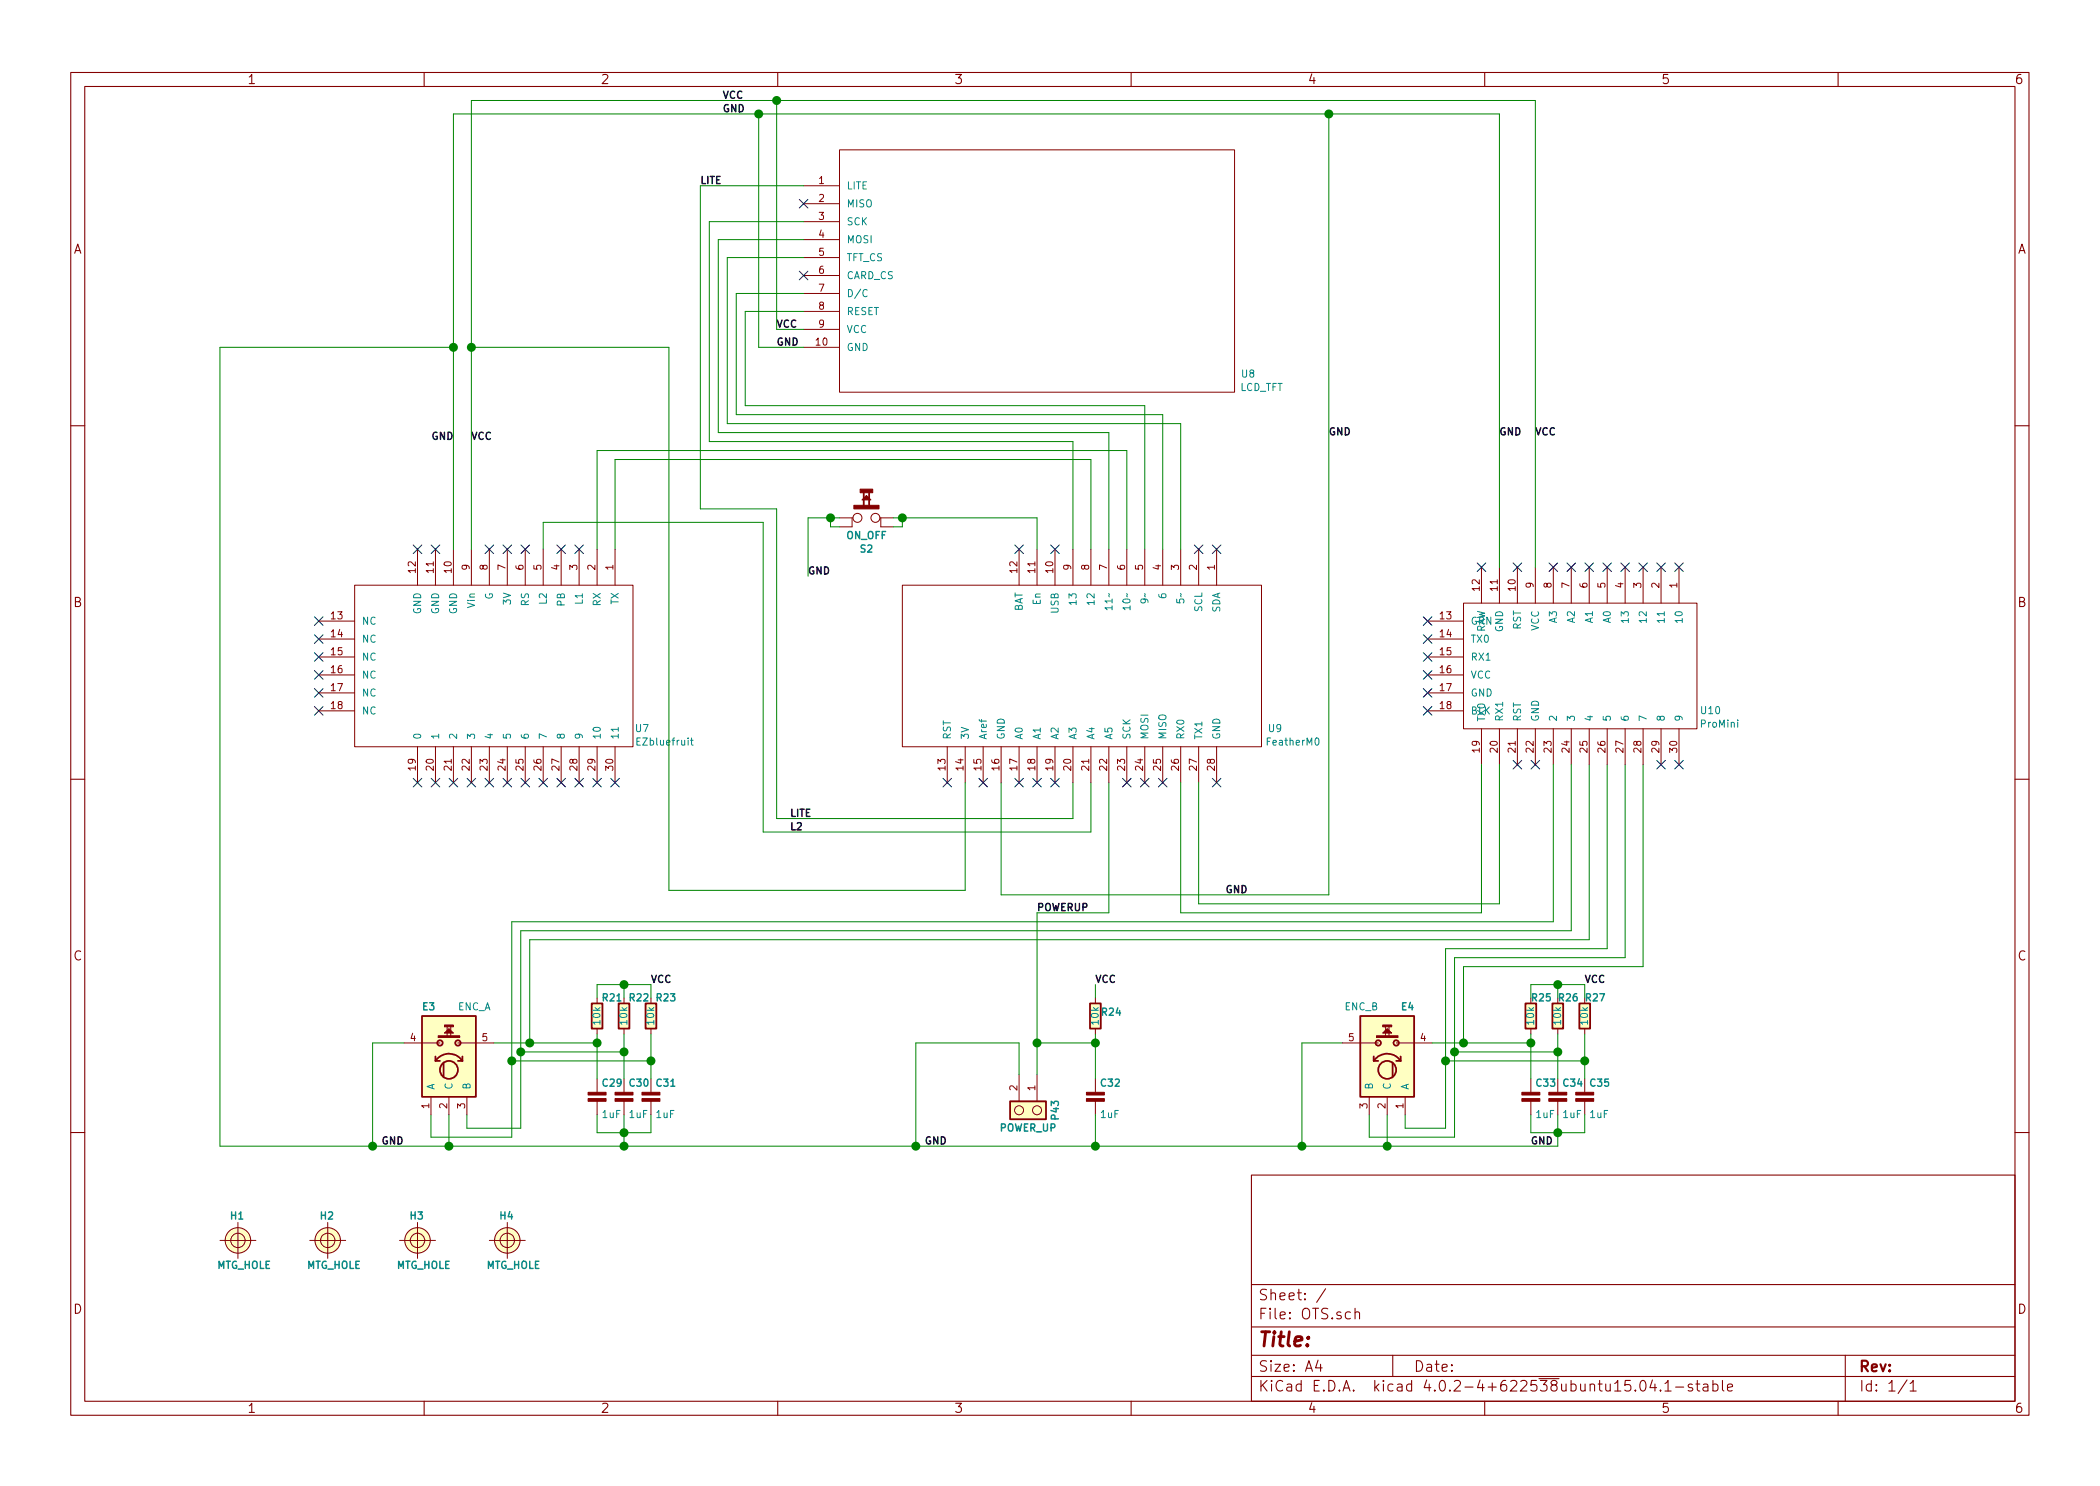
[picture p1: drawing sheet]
<svg xmlns="http://www.w3.org/2000/svg" width="297mm" height="210mm" viewBox="0 0 297 210" stroke-linecap="round" stroke-linejoin="round" font-family="sans-serif">
<g fill="none" stroke="#840000" stroke-width=".15">
<path d="M10 10.3h277v189.9h-277zM12 12.2h273v186.1h-273zM60 10.3v1.9M110 10.3v1.9M160 10.3v1.9M210 10.3v1.9M260 10.3v1.9M10 60.2h2M285 60.2h2M10 110.3h2M285 110.3h2M10 160.2h2"/>
<path d="M177 166.3h108v32h-108zM285 160.2h2M60 198.3v1.9M110 198.3v1.9M160 198.3v1.9M177 194.8h108M177 191.8h108M177 187.8h108M177 181.8h108M186.4 192.5l-.3 1h.9M186.8 193v1M187.5 182.3l-1.3 2"/>
<path d="M191.7 185.7a.38 .38 0 0 1 .6 .1v.8M191.7 185.1v1.5M197 191.8v3M210 198.3v1.9M232.2 195.4a.34 .34 0 0 1 .5 .2 .77 .77 0 0 1-.4 1.2 .97 .97 0 0 1-.1-1.4zM233.7 195.2l-.3 1.1h.9M234.1 195.8v1M234.9 196.7v.1l-.1-.1h.1v.1M235.5 195.8l.4-.5v1.5M235.5 196.8h.9M237 196.3h1.2M239.4 195.9a.37 .37 0 0 0-.6 .1v.1a.54 .54 0 0 0 .6 .3v.1v.2l-.2 .1-.4-.1"/>
<path d="M239.9 195.8h.5M240.1 195.3v1.3l.2 .2h.1M240.9 195.9l.2-.1 .4 .1 .1 .9M241.6 196.2l-.5 .1-.2 .2v.2l.2 .1 .5-.1M242.3 195.9a.48 .48 0 0 1 .6 .1l.1 .1-.1 .6a.48 .48 0 0 1-.6 0M242.3 195.3v1.5M243.6 195.3v1.3l.2 .2M244.3 196.3l.8-.1-.1-.3-.4-.1-.3 .2 .1 .7 .2 .1 .4-.1M260 198.3v1.9M261 191.8v6.5M269.7 195.2l-1.2 2M270.2 195.8l.4-.5v1.5"/>
<path d="M270.2 196.8h.8"/>
</g>
<g fill="#ffffc2" stroke="#ffffc2" stroke-width=".14">
<path d="M59.7 143.8h7.6v11.4h-7.6z"/>
<path d="M192.4 143.8h7.6v11.4h-7.6z"/>
<path d="M142.9 155.8h5.1v2.6h-5.1z"/>
<path d="M83.7 142h1.5v3.5h-1.5z"/>
<path d="M87.5 142h1.5v3.5h-1.5z"/>
<path d="M91.3 142h1.5v3.5h-1.5z"/>
<path d="M215.8 142h1.5v3.5h-1.5z"/>
<path d="M219.6 142h1.5v3.5h-1.5z"/>
<path d="M223.4 142h1.5v3.5h-1.5z"/>
<path d="M154.2 142h1.5v3.5h-1.5z"/>
<circle cx="33.7" cy="175.5" r="1.8"/>
<circle cx="46.4" cy="175.5" r="1.8"/>
<circle cx="59.1" cy="175.5" r="1.8"/>
<circle cx="71.8" cy="175.5" r="1.8"/>
</g>
<g fill="none" stroke="#840000" stroke-width=".25">
<path d="M122.2 69.7v1.8M122.9 69.7v1.8M59.7 143.8h7.6v11.4h-7.6zM61.6 150.1a2.29 2.29 0 0 1 3.8 0M61.6 149.5v.6M61.6 150.1h.6M62.7 150.4v2M64.8 150.1h.6M65.4 149.5v.6M83.7 142h1.5v3.5h-1.5zM87.5 142h1.5v3.5h-1.5zM91.3 142h1.5v3.5h-1.5z"/>
<path d="M142.9 155.8h5.1v2.6h-5.1zM147.3 156.5h.1M154.2 142h1.5v3.5h-1.5zM192.4 143.8h7.6v11.4h-7.6zM194.3 150.1a2.29 2.29 0 0 1 3.8 0M194.3 150.1h.6M194.3 149.5v.6M197 150.4v2M197.5 150.1h.6M198.1 149.5v.6M215.8 142h1.5v3.5h-1.5zM219.6 142h1.5v3.5h-1.5z"/>
<path d="M223.4 142h1.5v3.5h-1.5z"/>
<circle cx="62.2" cy="147.6" r=".38"/>
<circle cx="63.5" cy="151.4" r="1.27"/>
<circle cx="64.8" cy="147.6" r=".38"/>
<circle cx="194.9" cy="147.6" r=".38"/>
<circle cx="196.2" cy="151.4" r="1.27"/>
<circle cx="197.5" cy="147.6" r=".38"/>
</g>
<g fill="#840000" stroke="#840000" stroke-width=".14">
<path d="M62 146.6h3v.2h-3z"/>
<path d="M62.9 145h1.2v.3h-1.2z"/>
<path d="M62.9 146.2l.6-.7 .6 .7z"/>
<path d="M194.7 146.6h3v.2h-3z"/>
<path d="M195.6 145h1.2v.3h-1.2z"/>
<path d="M195.6 146.2l.6-.7 .6 .7z"/>
<path d="M83.2 155.4h2.5v.4h-2.5z"/>
<path d="M83.2 154.6h2.5v.3h-2.5z"/>
<path d="M87 155.4h2.5v.4h-2.5z"/>
<path d="M87 154.6h2.5v.3h-2.5z"/>
<path d="M90.8 155.4h2.5v.4h-2.5z"/>
<path d="M90.8 154.6h2.5v.3h-2.5z"/>
<path d="M215.3 155.4h2.5v.4h-2.5z"/>
<path d="M215.3 154.6h2.5v.3h-2.5z"/>
<path d="M219.1 155.4h2.5v.4h-2.5z"/>
<path d="M219.1 154.6h2.5v.3h-2.5z"/>
<path d="M222.9 155.4h2.5v.4h-2.5z"/>
<path d="M222.9 154.6h2.5v.3h-2.5z"/>
<path d="M153.7 155.4h2.5v.4h-2.5z"/>
<path d="M153.7 154.6h2.5v.3h-2.5z"/>
<path d="M120.8 71.5h3.5v.5h-3.5z"/>
<path d="M121.7 69.2h1.7v.5h-1.7z"/>
<path d="M121.9 70.7l.7-.6 .6 .6z"/>
</g>
<g fill="none" stroke="#840000" stroke-width=".14">
<path d="M113.7 26.3h5M113.7 28.8h5M113.7 31.4h5M113.7 33.9h5M113.7 36.4h5M113.7 39h5M118.7 21.2h55.9v34.3h-55.9zM113.7 41.5h5M113.7 44.1h5M113.7 46.6h5M113.7 49.1h5M59.1 77.7v5.1"/>
<path d="M61.6 77.7v5.1M64.1 77.7v5.1M66.7 77.7v5.1M69.2 77.7v5.1M71.8 77.7v5.1M74.3 77.7v5.1M76.8 77.7v5.1M79.4 77.7v5.1M81.9 77.7v5.1M84.5 77.7v5.1M87 77.7v5.1M118.7 73.3h1.9"/>
<path d="M120.5 73.3v1.2h-1.8M124.5 73.3h1.9M124.6 73.3v1.2h1.8M144.1 77.7v5.1M146.7 77.7v5.1M149.2 77.7v5.1M151.8 77.7v5.1M154.3 77.7v5.1M156.8 77.7v5.1M159.4 77.7v5.1M161.9 77.7v5.1M164.5 77.7v5.1"/>
<path d="M167 77.7v5.1M169.5 77.7v5.1M172.1 77.7v5.1M45.1 87.9h5.1M45.1 90.4h5.1M45.1 93h5.1M45.1 95.5h5.1M45.1 98h5.1M50.2 82.8h39.3v22.9h-39.3zM127.6 82.8h50.8v22.9h-50.8zM201.9 87.9h5.1M201.9 90.4h5.1"/>
<path d="M201.9 93h5.1M201.9 95.5h5.1M201.9 98h5.1M207 85.3h33v17.8h-33zM209.5 80.3v5M212.1 80.3v5M214.6 80.3v5M217.2 80.3v5M219.7 80.3v5M222.2 80.3v5M224.8 80.3v5M227.3 80.3v5"/>
<path d="M229.9 80.3v5M232.4 80.3v5M234.9 80.3v5M237.5 80.3v5M45.1 100.6h5.1M59.1 105.7v5M61.6 105.7v5M64.1 105.7v5M66.7 105.7v5M69.2 105.7v5M71.8 105.7v5M74.3 105.7v5"/>
<path d="M76.8 105.7v5M79.4 105.7v5M81.9 105.7v5M84.5 105.7v5M87 105.7v5M134 105.7v5M136.5 105.7v5M139.1 105.7v5M141.6 105.7v5M144.1 105.7v5M146.7 105.7v5M149.2 105.7v5"/>
<path d="M151.8 105.7v5M154.3 105.7v5M156.8 105.7v5M159.4 105.7v5M161.9 105.7v5M164.5 105.7v5M167 105.7v5M169.5 105.7v5M172.1 105.7v5M201.9 100.6h5.1M209.5 103.1v5.1M212.1 103.1v5.1"/>
<path d="M214.6 103.1v5.1M217.2 103.1v5.1M219.7 103.1v5.1M222.2 103.1v5.1M224.8 103.1v5.1M227.3 103.1v5.1M229.9 103.1v5.1M232.4 103.1v5.1M234.9 103.1v5.1M237.5 103.1v5.1M57.1 147.6h5.1M61 155.2v2.5"/>
<path d="M63.2 145.2v1.5M63.5 155.2v2.5M63.8 145.2v1.5M64.8 147.6h5M66 155.2v2.5M84.5 141.2v.8M84.5 145.5v.8M84.5 152.6v2M84.5 155.7v2M88.3 141.2v.8M88.3 145.5v.8M88.3 152.6v2"/>
<path d="M88.3 155.7v2M92.1 145.5v.8M92.1 152.6v2M92.1 155.7v2M144.1 152v3.8M146.7 152v3.8M154.9 141.2v.8M154.9 145.5v.8M154.9 152.6v2M154.9 155.7v2M189.9 147.6h5M193.7 155.2v2.5"/>
<path d="M196 145.2v1.5M196.2 155.2v2.5M196.5 145.2v1.5M197.5 147.6h5.1M198.8 155.2v2.5M216.5 145.5v.8M216.5 152.6v2M216.5 155.7v2M220.3 145.5v.8M220.3 152.6v2M220.3 155.7v2M224.2 145.5v.8"/>
<path d="M224.2 152.6v2M224.2 155.7v2M31.1 175.5h5.1M33.7 173v5M43.8 175.5h5.1M46.4 173v5M56.5 175.5h5.1M59.1 173v5M69.2 175.5h5.1M71.8 173v5"/>
<circle cx="121.3" cy="73.3" r=".63"/>
<circle cx="123.8" cy="73.3" r=".63"/>
<circle cx="144.1" cy="157.1" r=".63"/>
<circle cx="146.7" cy="157.1" r=".63"/>
<circle cx="33.7" cy="175.5" r="1.02"/>
<circle cx="33.7" cy="175.5" r="1.8"/>
<circle cx="46.4" cy="175.5" r="1.02"/>
<circle cx="46.4" cy="175.5" r="1.8"/>
<circle cx="59.1" cy="175.5" r="1.02"/>
<circle cx="59.1" cy="175.5" r="1.8"/>
<circle cx="71.8" cy="175.5" r="1.02"/>
<circle cx="71.8" cy="175.5" r="1.8"/>
</g>
<g fill="none" stroke="#000084" stroke-width=".14">
<path d="M113.1 28.2l1.2 1.2M113.1 38.4l1.2 1.2M114.3 28.2l-1.2 1.2M114.3 38.4l-1.2 1.2M58.4 77.1l1.3 1.2M59.7 77.1l-1.3 1.2M61 77.1l1.2 1.2M62.2 77.1l-1.2 1.2M68.6 77.1l1.2 1.2M69.8 77.1l-1.2 1.2M71.1 77.1l1.3 1.2M72.4 77.1l-1.3 1.2"/>
<path d="M73.7 77.1l1.2 1.2M74.9 77.1l-1.2 1.2M78.8 77.1l1.2 1.2M80 77.1l-1.2 1.2M81.3 77.1l1.2 1.2M82.5 77.1l-1.2 1.2M143.5 77.1l1.3 1.2M144.8 77.1l-1.3 1.2M148.6 77.1l1.2 1.2M149.8 77.1l-1.2 1.2M168.9 77.1l1.3 1.2M170.2 77.1l-1.3 1.2"/>
<path d="M171.5 77.1l1.2 1.2M172.7 77.1l-1.2 1.2M208.9 79.6l1.3 1.3M210.2 79.6l-1.3 1.3M214 79.6l1.2 1.3M215.2 79.6l-1.2 1.3M219.1 79.6l1.2 1.3M220.3 79.6l-1.2 1.3M221.6 79.6l1.3 1.3M222.9 79.6l-1.3 1.3M224.2 79.6l1.2 1.3M225.4 79.6l-1.2 1.3"/>
<path d="M226.7 79.6l1.2 1.3M227.9 79.6l-1.2 1.3M229.3 79.6l1.2 1.3M230.5 79.6l-1.2 1.3M231.8 79.6l1.2 1.3M233 79.6l-1.2 1.3M234.3 79.6l1.3 1.3M235.6 79.6l-1.3 1.3M236.9 79.6l1.2 1.3M238.1 79.6l-1.2 1.3M44.5 87.3l1.2 1.2M44.5 89.8l1.2 1.2"/>
<path d="M44.5 92.3l1.2 1.3M44.5 94.9l1.2 1.2M44.5 97.4l1.2 1.2M44.5 100l1.2 1.2M45.7 87.3l-1.2 1.2M45.7 89.8l-1.2 1.2M45.7 92.3l-1.2 1.3M45.7 94.9l-1.2 1.2M45.7 97.4l-1.2 1.2M45.7 100l-1.2 1.2M201.3 87.3l1.2 1.2M201.3 89.8l1.2 1.2"/>
<path d="M201.3 92.3l1.2 1.3M201.3 94.9l1.2 1.2M201.3 97.4l1.2 1.2M201.3 100l1.2 1.2M202.5 87.3l-1.2 1.2M202.5 92.3l-1.2 1.3M202.5 97.4l-1.2 1.2M202.5 89.8l-1.2 1.2M202.5 94.9l-1.2 1.2M202.5 100l-1.2 1.2M58.4 110.1l1.3 1.2M59.7 110.1l-1.3 1.2"/>
<path d="M61 110.1l1.2 1.2M62.2 110.1l-1.2 1.2M63.5 110.1l1.2 1.2M64.7 110.1l-1.2 1.2M66.1 110.1l1.2 1.2M67.3 110.1l-1.2 1.2M68.6 110.1l1.2 1.2M69.8 110.1l-1.2 1.2M71.1 110.1l1.3 1.2M72.4 110.1l-1.3 1.2M73.7 110.1l1.2 1.2M74.9 110.1l-1.2 1.2"/>
<path d="M76.2 110.1l1.2 1.2M77.4 110.1l-1.2 1.2M78.8 110.1l1.2 1.2M80 110.1l-1.2 1.2M81.3 110.1l1.2 1.2M82.5 110.1l-1.2 1.2M83.8 110.1l1.3 1.2M85.1 110.1l-1.3 1.2M86.4 110.1l1.2 1.2M87.6 110.1l-1.2 1.2M133.4 110.1l1.2 1.2M134.6 110.1l-1.2 1.2"/>
<path d="M138.5 110.1l1.2 1.2M139.7 110.1l-1.2 1.2M143.5 110.1l1.3 1.2M144.8 110.1l-1.3 1.2M146.1 110.1l1.2 1.2M147.3 110.1l-1.2 1.2M148.6 110.1l1.2 1.2M149.8 110.1l-1.2 1.2M158.8 110.1l1.2 1.2M160 110.1l-1.2 1.2M161.3 110.1l1.2 1.2M162.5 110.1l-1.2 1.2"/>
<path d="M163.9 110.1l1.2 1.2M165.1 110.1l-1.2 1.2M171.5 110.1l1.2 1.2M172.7 110.1l-1.2 1.2M214 107.6l1.2 1.2M215.2 107.6l-1.2 1.2M216.6 107.6l1.2 1.2M217.8 107.6l-1.2 1.2M234.3 107.6l1.3 1.2M235.6 107.6l-1.3 1.2M236.9 107.6l1.2 1.2M238.1 107.6l-1.2 1.2"/>
</g>
<path d="M122.7 41.1a.4 .4 0 0 0-.5 0 .4 .4 0 0 0-.2 .4 .37 .37 0 0 0 .2 .4 .37 .37 0 0 0 .5 0M157.3 86h-1l.3 .3M157.3 85.7v.6M159.8 86h-1l.3 .3M159.8 85.7v.6M161.8 84.8l.2 .1v.3l-.2 .1-.4-.1v-.3l.2-.1h.6l.2 .2v.2M166.4 84.8v.5h.5l-.1-.1 .1-.4h.5l.1 .1-.1 .4M97.7 104.7h.3M97.8 104.4v.9l.2 .1M245.8 101.9v.1" fill="none" stroke="#008484" stroke-width=".14"/>
<g fill="none" stroke="#008400" stroke-width=".14">
<path d="M107.3 16.1v33h6.4M109.9 14.2v32.4h3.8M188 16.1v110.5h-46.4v-15.9M113.7 36.4h-10.8v23.5h64.1v17.8M113.7 31.4h-13.4v31.1h51.5v15.2M113.7 26.3h-14.6v45.7h10.8v43.8h41.9v-5.1M113.7 33.9h-12.1v27.3h55.2v16.5M64.1 49.1h-33v113.1h189.2v-4.5M66.7 49.1h27.9v76.9h41.9v-15.3M113.7 41.5h-9.6v17.2h60.4v19M113.7 44.1h-8.3v13.3h56.5v20.3M64.1 77.7v-61.6h148v64.2"/>
<path d="M66.7 77.7v-63.5h150.5v66.1M76.8 77.7v-3.8h31.1v43.8h46.4v-7M84.5 77.7v-14h74.9v14M87 77.7v-12.7h67.3v12.7M117.5 73.3v1.2h1.2M118.7 73.3h-4.4v8.2M126.4 73.3h20.3v4.4M127.6 73.3v1.2h-1.2M156.8 110.7v18.5h-10.1v22.8M209.5 108.2v21h-42.5v-18.5M212.1 108.2v19.7h-42.6v-17.2M219.7 108.2v22.2h-147.3v30.5h-11.4v-3.2"/>
<path d="M222.2 108.2v23.5h-148.5v27.9h-7.7v-1.9M224.8 108.2v24.8h-149.9v14.6M227.3 108.2v26h-22.8v25.4h-5.7v-1.9M229.9 108.2v27.3h-24.2v25.4h-12v-3.2M232.4 108.2v28.6h-25.4v10.8M88.3 139.3v1.9M154.9 139.3v1.9M220.3 139.3v1.9M57.1 147.6h-4.4v14.6M63.5 157.7v4.5M69.8 147.6h14.7M72.4 150.1h19.7"/>
<path d="M73.7 148.8h14.6M84.5 141.2v-1.9h7.6v1.9M84.5 146.3v6.3M84.5 157.7v2.6h7.6v-2.6M88.3 146.3v6.3M88.3 157.7v4.5M92.1 146.3v6.3M144.1 152v-4.4h-14.6v14.6M146.7 147.6h8.2M154.9 146.3v6.3M154.9 157.7v4.5M189.9 147.6h-5.8v14.6"/>
<path d="M196.2 157.7v4.5M202.6 147.6h13.9M204.5 150.1h19.7M205.7 148.8h14.6M216.5 141.2v-1.9h7.7v1.9M216.5 157.7v2.6h7.7v-2.6M216.5 146.3v6.3M220.3 146.3v6.3M224.2 146.3v6.3"/>
</g>
<g fill="#008400" stroke="#008400" stroke-width=".25">
<circle cx="109.9" cy="14.2" r=".51"/>
<circle cx="64.1" cy="49.1" r=".51"/>
<circle cx="188" cy="16.1" r=".51"/>
<circle cx="52.7" cy="162.2" r=".51"/>
<circle cx="63.5" cy="162.2" r=".51"/>
<circle cx="184.2" cy="162.2" r=".51"/>
<circle cx="129.5" cy="162.2" r=".51"/>
<circle cx="88.3" cy="139.3" r=".51"/>
<circle cx="88.3" cy="160.3" r=".51"/>
<circle cx="84.5" cy="147.6" r=".51"/>
<circle cx="74.9" cy="147.6" r=".51"/>
<circle cx="73.7" cy="148.8" r=".51"/>
<circle cx="88.3" cy="148.8" r=".51"/>
<circle cx="72.4" cy="150.1" r=".51"/>
<circle cx="92.1" cy="150.1" r=".51"/>
<circle cx="88.3" cy="162.2" r=".51"/>
<circle cx="220.3" cy="139.3" r=".51"/>
<circle cx="220.3" cy="160.3" r=".51"/>
<circle cx="216.5" cy="147.6" r=".51"/>
<circle cx="220.3" cy="148.8" r=".51"/>
<circle cx="224.2" cy="150.1" r=".51"/>
<circle cx="207" cy="147.6" r=".51"/>
<circle cx="205.7" cy="148.8" r=".51"/>
<circle cx="204.5" cy="150.1" r=".51"/>
<circle cx="196.2" cy="162.2" r=".51"/>
<circle cx="107.3" cy="16.1" r=".51"/>
<circle cx="154.9" cy="162.2" r=".51"/>
<circle cx="154.9" cy="147.6" r=".51"/>
<circle cx="146.7" cy="147.6" r=".51"/>
<circle cx="66.7" cy="49.1" r=".51"/>
<circle cx="127.6" cy="73.3" r=".51"/>
<circle cx="117.5" cy="73.3" r=".51"/>
</g>
<text font-size="2.8" fill="#840000" x="178" y="190.5">Title:</text>
<g font-size="2.1" fill="#840000">
<text x="178" y="184">Sheet: /</text>
<text x="178" y="186.7">File: OTS.sch</text>
<text x="178" y="196.9">KiCad E.D.A. kicad 4.0.2-4+622538ubuntu15.04.1-stable</text>
<text x="178" y="194.1">Size: A4</text>
<text x="200" y="194.1">Date:</text>
<text x="263" y="194.1">Rev:</text>
<text x="263" y="196.9">Id: 1/1</text>
</g>
<g font-size="1.8" fill="#840000">
<text x="35" y="11.9">1</text>
<text x="85" y="11.9">2</text>
<text x="135" y="11.9">3</text>
<text x="185" y="11.9">4</text>
<text x="235" y="11.9">5</text>
<text x="285" y="11.9">6</text>
<text x="10.4" y="35.9">A</text>
<text x="285.4" y="35.9">A</text>
<text x="10.4" y="85.9">B</text>
<text x="285.4" y="85.9">B</text>
<text x="10.4" y="135.9">C</text>
<text x="285.4" y="135.9">C</text>
<text x="10.4" y="185.9">D</text>
<text x="285.4" y="185.9">D</text>
<text x="35" y="199.9">1</text>
<text x="85" y="199.9">2</text>
<text x="135" y="199.9">3</text>
<text x="185" y="199.9">4</text>
<text x="235" y="199.9">5</text>
<text x="285" y="199.9">6</text>
</g>
<g font-size="1.4">
<text x="102.2" y="14">VCC</text>
<text x="102.2" y="15.9">GND</text>
<text x="99.1" y="26">LITE</text>
<text x="109.9" y="46.3">VCC</text>
<text x="109.9" y="48.9">GND</text>
<text x="61" y="62.2">GND</text>
<text x="66.7" y="62.2">VCC</text>
<text x="188" y="61.6">GND</text>
<text x="212.1" y="61.6">GND</text>
<text x="217.2" y="61.6">VCC</text>
<text x="114.3" y="81.3">GND</text>
<text x="111.8" y="117.5">L2</text>
<text x="111.8" y="115.6">LITE</text>
<text x="146.7" y="128.9">POWERUP</text>
<text x="173.4" y="126.4">GND</text>
<text x="92.1" y="139.1">VCC</text>
<text x="154.9" y="139.1">VCC</text>
<text x="224.2" y="139.1">VCC</text>
<text x="54" y="161.9">GND</text>
<text x="130.8" y="161.9">GND</text>
<text x="216.5" y="161.9">GND</text>
</g>
<g font-size="1.4" fill="#840000">
<text x="115.8" y="26">1</text>
<text x="115.8" y="28.6">2</text>
<text x="115.8" y="31.1">3</text>
<text x="115.8" y="33.6">4</text>
<text x="115.8" y="36.2">5</text>
<text x="115.8" y="38.7">6</text>
<text x="115.8" y="41.3">7</text>
<text x="115.8" y="43.8">8</text>
<text x="115.8" y="46.3">9</text>
<text x="115.4" y="48.9">10</text>
<text x="58.8" y="81" transform="rotate(-90 58.8 81)">12</text>
<text x="61.3" y="81" transform="rotate(-90 61.3 81)">11</text>
<text x="63.9" y="81" transform="rotate(-90 63.9 81)">10</text>
<text x="66.4" y="80.6" transform="rotate(-90 66.4 80.6)">9</text>
<text x="69" y="80.6" transform="rotate(-90 69 80.6)">8</text>
<text x="71.5" y="80.6" transform="rotate(-90 71.5 80.6)">7</text>
<text x="74" y="80.6" transform="rotate(-90 74 80.6)">6</text>
<text x="76.6" y="80.6" transform="rotate(-90 76.6 80.6)">5</text>
<text x="79.1" y="80.6" transform="rotate(-90 79.1 80.6)">4</text>
<text x="81.7" y="80.6" transform="rotate(-90 81.7 80.6)">3</text>
<text x="84.2" y="80.6" transform="rotate(-90 84.2 80.6)">2</text>
<text x="86.7" y="80.6" transform="rotate(-90 86.7 80.6)">1</text>
<text x="143.9" y="81" transform="rotate(-90 143.9 81)">12</text>
<text x="146.4" y="81" transform="rotate(-90 146.4 81)">11</text>
<text x="149" y="81" transform="rotate(-90 149 81)">10</text>
<text x="151.5" y="80.6" transform="rotate(-90 151.5 80.6)">9</text>
<text x="154.1" y="80.6" transform="rotate(-90 154.1 80.6)">8</text>
<text x="156.6" y="80.6" transform="rotate(-90 156.6 80.6)">7</text>
<text x="159.1" y="80.6" transform="rotate(-90 159.1 80.6)">6</text>
<text x="161.7" y="80.6" transform="rotate(-90 161.7 80.6)">5</text>
<text x="164.2" y="80.6" transform="rotate(-90 164.2 80.6)">4</text>
<text x="166.8" y="80.6" transform="rotate(-90 166.8 80.6)">3</text>
<text x="169.3" y="80.6" transform="rotate(-90 169.3 80.6)">2</text>
<text x="171.8" y="80.6" transform="rotate(-90 171.8 80.6)">1</text>
<text x="209.3" y="83.6" transform="rotate(-90 209.3 83.6)">12</text>
<text x="211.8" y="83.6" transform="rotate(-90 211.8 83.6)">11</text>
<text x="214.4" y="83.6" transform="rotate(-90 214.4 83.6)">10</text>
<text x="216.9" y="83.2" transform="rotate(-90 216.9 83.2)">9</text>
<text x="219.5" y="83.2" transform="rotate(-90 219.5 83.2)">8</text>
<text x="222" y="83.2" transform="rotate(-90 222 83.2)">7</text>
<text x="224.5" y="83.2" transform="rotate(-90 224.5 83.2)">6</text>
<text x="227.1" y="83.2" transform="rotate(-90 227.1 83.2)">5</text>
<text x="229.6" y="83.2" transform="rotate(-90 229.6 83.2)">4</text>
<text x="232.2" y="83.2" transform="rotate(-90 232.2 83.2)">3</text>
<text x="234.7" y="83.2" transform="rotate(-90 234.7 83.2)">2</text>
<text x="237.2" y="83.2" transform="rotate(-90 237.2 83.2)">1</text>
<text x="46.8" y="87.6">13</text>
<text x="203.7" y="87.6">13</text>
<text x="46.8" y="90.2">14</text>
<text x="46.8" y="92.7">15</text>
<text x="46.8" y="95.2">16</text>
<text x="203.7" y="90.2">14</text>
<text x="203.7" y="92.7">15</text>
<text x="203.7" y="95.2">16</text>
<text x="46.8" y="97.8">17</text>
<text x="46.8" y="100.3">18</text>
<text x="203.7" y="97.8">17</text>
<text x="203.7" y="100.3">18</text>
<text x="209.3" y="106.4" transform="rotate(-90 209.3 106.4)">19</text>
<text x="211.8" y="106.4" transform="rotate(-90 211.8 106.4)">20</text>
<text x="214.4" y="106.4" transform="rotate(-90 214.4 106.4)">21</text>
<text x="216.9" y="106.4" transform="rotate(-90 216.9 106.4)">22</text>
<text x="219.5" y="106.4" transform="rotate(-90 219.5 106.4)">23</text>
<text x="222" y="106.4" transform="rotate(-90 222 106.4)">24</text>
<text x="224.5" y="106.4" transform="rotate(-90 224.5 106.4)">25</text>
<text x="227.1" y="106.4" transform="rotate(-90 227.1 106.4)">26</text>
<text x="229.6" y="106.4" transform="rotate(-90 229.6 106.4)">27</text>
<text x="232.2" y="106.4" transform="rotate(-90 232.2 106.4)">28</text>
<text x="234.7" y="106.4" transform="rotate(-90 234.7 106.4)">29</text>
<text x="237.2" y="106.4" transform="rotate(-90 237.2 106.4)">30</text>
<text x="58.8" y="109" transform="rotate(-90 58.8 109)">19</text>
<text x="61.3" y="109" transform="rotate(-90 61.3 109)">20</text>
<text x="63.9" y="109" transform="rotate(-90 63.9 109)">21</text>
<text x="66.4" y="109" transform="rotate(-90 66.4 109)">22</text>
<text x="69" y="109" transform="rotate(-90 69 109)">23</text>
<text x="71.5" y="109" transform="rotate(-90 71.5 109)">24</text>
<text x="74" y="109" transform="rotate(-90 74 109)">25</text>
<text x="76.6" y="109" transform="rotate(-90 76.6 109)">26</text>
<text x="79.1" y="109" transform="rotate(-90 79.1 109)">27</text>
<text x="81.7" y="109" transform="rotate(-90 81.7 109)">28</text>
<text x="84.2" y="109" transform="rotate(-90 84.2 109)">29</text>
<text x="86.7" y="109" transform="rotate(-90 86.7 109)">30</text>
<text x="133.7" y="109" transform="rotate(-90 133.7 109)">13</text>
<text x="136.3" y="109" transform="rotate(-90 136.3 109)">14</text>
<text x="138.8" y="109" transform="rotate(-90 138.8 109)">15</text>
<text x="141.4" y="109" transform="rotate(-90 141.4 109)">16</text>
<text x="143.9" y="109" transform="rotate(-90 143.9 109)">17</text>
<text x="146.4" y="109" transform="rotate(-90 146.4 109)">18</text>
<text x="149" y="109" transform="rotate(-90 149 109)">19</text>
<text x="151.5" y="109" transform="rotate(-90 151.5 109)">20</text>
<text x="154.1" y="109" transform="rotate(-90 154.1 109)">21</text>
<text x="156.6" y="109" transform="rotate(-90 156.6 109)">22</text>
<text x="159.1" y="109" transform="rotate(-90 159.1 109)">23</text>
<text x="161.7" y="109" transform="rotate(-90 161.7 109)">24</text>
<text x="164.2" y="109" transform="rotate(-90 164.2 109)">25</text>
<text x="166.8" y="109" transform="rotate(-90 166.8 109)">26</text>
<text x="169.3" y="109" transform="rotate(-90 169.3 109)">27</text>
<text x="171.8" y="109" transform="rotate(-90 171.8 109)">28</text>
<text x="89.1" y="141.7">R22</text>
<text x="58" y="147.3">4</text>
<text x="68.2" y="147.3">5</text>
<text x="190.8" y="147.3">5</text>
<text x="200.9" y="147.3">4</text>
<text x="143.9" y="154.3" transform="rotate(-90 143.9 154.3)">2</text>
<text x="146.4" y="154.3" transform="rotate(-90 146.4 154.3)">1</text>
<text x="60.7" y="156.8" transform="rotate(-90 60.7 156.8)">1</text>
<text x="63.2" y="156.8" transform="rotate(-90 63.2 156.8)">2</text>
<text x="65.8" y="156.8" transform="rotate(-90 65.8 156.8)">3</text>
<text x="193.4" y="156.8" transform="rotate(-90 193.4 156.8)">3</text>
<text x="196" y="156.8" transform="rotate(-90 196 156.8)">2</text>
<text x="198.5" y="156.8" transform="rotate(-90 198.5 156.8)">1</text>
</g>
<g font-size="1.4" fill="#008484">
<text x="119.8" y="26.8">LITE</text>
<text x="119.8" y="29.3">MISO</text>
<text x="119.8" y="31.9">SCK</text>
<text x="119.8" y="34.4">MOSI</text>
<text x="119.8" y="37">TFT_CS</text>
<text x="119.8" y="39.5">CARD_CS</text>
<text x="119.8" y="42">D/C</text>
<text x="119.8" y="44.6">RESET</text>
<text x="119.8" y="47.1">VCC</text>
<text x="119.8" y="49.7">GND</text>
<text x="175.6" y="53.4">U8</text>
<text x="175.3" y="55.3">LCD_TFT</text>
<text x="119.7" y="76.3">ON_OFF</text>
<text x="121.7" y="78.2">S2</text>
<text x="51.2" y="88.4">NC</text>
<text x="59.6" y="87" transform="rotate(-90 59.6 87)">GND</text>
<text x="62.1" y="87" transform="rotate(-90 62.1 87)">GND</text>
<text x="64.6" y="87" transform="rotate(-90 64.6 87)">GND</text>
<text x="67.2" y="86" transform="rotate(-90 67.2 86)">Vin</text>
<text x="69.7" y="84.9" transform="rotate(-90 69.7 84.9)">G</text>
<text x="72.3" y="85.5" transform="rotate(-90 72.3 85.5)">3V</text>
<text x="74.8" y="85.8" transform="rotate(-90 74.8 85.8)">RS</text>
<text x="77.3" y="85.5" transform="rotate(-90 77.3 85.5)">L2</text>
<text x="79.9" y="85.8" transform="rotate(-90 79.9 85.8)">PB</text>
<text x="82.4" y="85.5" transform="rotate(-90 82.4 85.5)">L1</text>
<text x="85" y="85.8" transform="rotate(-90 85 85.8)">RX</text>
<text x="87.5" y="85.6" transform="rotate(-90 87.5 85.6)">TX</text>
<text x="144.7" y="86.7" transform="rotate(-90 144.7 86.7)">BAT</text>
<text x="147.2" y="85.6" transform="rotate(-90 147.2 85.6)">En</text>
<text x="149.7" y="86.8" transform="rotate(-90 149.7 86.8)">USB</text>
<text x="152.3" y="85.4" transform="rotate(-90 152.3 85.4)">13</text>
<text x="154.8" y="85.4" transform="rotate(-90 154.8 85.4)">12</text>
<text x="157.4" y="85.4" transform="rotate(-90 157.4 85.4)">11</text>
<text x="159.9" y="85.4" transform="rotate(-90 159.9 85.4)">10</text>
<text x="162.4" y="84.6" transform="rotate(-90 162.4 84.6)">9</text>
<text x="165" y="84.6" transform="rotate(-90 165 84.6)">6</text>
<text x="167.5" y="84.6" transform="rotate(-90 167.5 84.6)">5</text>
<text x="170.1" y="86.6" transform="rotate(-90 170.1 86.6)">SCL</text>
<text x="172.6" y="86.8" transform="rotate(-90 172.6 86.8)">SDA</text>
<text x="208" y="88.4">GRN</text>
<text x="210.1" y="89.7" transform="rotate(-90 210.1 89.7)">RAW</text>
<text x="212.6" y="89.5" transform="rotate(-90 212.6 89.5)">GND</text>
<text x="215.1" y="89.2" transform="rotate(-90 215.1 89.2)">RST</text>
<text x="217.7" y="89.4" transform="rotate(-90 217.7 89.4)">VCC</text>
<text x="220.2" y="88.2" transform="rotate(-90 220.2 88.2)">A3</text>
<text x="222.8" y="88.2" transform="rotate(-90 222.8 88.2)">A2</text>
<text x="225.3" y="88.2" transform="rotate(-90 225.3 88.2)">A1</text>
<text x="227.8" y="88.2" transform="rotate(-90 227.8 88.2)">A0</text>
<text x="230.4" y="87.9" transform="rotate(-90 230.4 87.9)">13</text>
<text x="232.9" y="87.9" transform="rotate(-90 232.9 87.9)">12</text>
<text x="235.5" y="87.9" transform="rotate(-90 235.5 87.9)">11</text>
<text x="238" y="87.9" transform="rotate(-90 238 87.9)">10</text>
<text x="51.2" y="90.9">NC</text>
<text x="51.2" y="93.5">NC</text>
<text x="208" y="90.9">TX0</text>
<text x="208" y="93.5">RX1</text>
<text x="51.2" y="96">NC</text>
<text x="51.2" y="98.5">NC</text>
<text x="51.2" y="101.1">NC</text>
<text x="208" y="96">VCC</text>
<text x="208" y="98.5">GND</text>
<text x="208" y="101.1">BLK</text>
<text x="240.6" y="101">U10</text>
<text x="59.6" y="104.6" transform="rotate(-90 59.6 104.6)">0</text>
<text x="62.1" y="104.6" transform="rotate(-90 62.1 104.6)">1</text>
<text x="64.6" y="104.6" transform="rotate(-90 64.6 104.6)">2</text>
<text x="67.2" y="104.6" transform="rotate(-90 67.2 104.6)">3</text>
<text x="69.7" y="104.6" transform="rotate(-90 69.7 104.6)">4</text>
<text x="72.3" y="104.6" transform="rotate(-90 72.3 104.6)">5</text>
<text x="74.8" y="104.6" transform="rotate(-90 74.8 104.6)">6</text>
<text x="77.3" y="104.6" transform="rotate(-90 77.3 104.6)">7</text>
<text x="79.9" y="104.6" transform="rotate(-90 79.9 104.6)">8</text>
<text x="82.4" y="104.6" transform="rotate(-90 82.4 104.6)">9</text>
<text x="85" y="104.6" transform="rotate(-90 85 104.6)">10</text>
<text x="87.5" y="104.6" transform="rotate(-90 87.5 104.6)">11</text>
<text x="89.9" y="103.6">U7</text>
<text x="90.2" y="105.5">EZbluefruit</text>
<text x="134.5" y="104.6" transform="rotate(-90 134.5 104.6)">RST</text>
<text x="137" y="104.6" transform="rotate(-90 137 104.6)">3V</text>
<text x="139.6" y="104.6" transform="rotate(-90 139.6 104.6)">Aref</text>
<text x="142.1" y="104.6" transform="rotate(-90 142.1 104.6)">GND</text>
<text x="144.7" y="104.6" transform="rotate(-90 144.7 104.6)">A0</text>
<text x="147.2" y="104.6" transform="rotate(-90 147.2 104.6)">A1</text>
<text x="149.7" y="104.6" transform="rotate(-90 149.7 104.6)">A2</text>
<text x="152.3" y="104.6" transform="rotate(-90 152.3 104.6)">A3</text>
<text x="154.8" y="104.6" transform="rotate(-90 154.8 104.6)">A4</text>
<text x="157.4" y="104.6" transform="rotate(-90 157.4 104.6)">A5</text>
<text x="159.9" y="104.6" transform="rotate(-90 159.9 104.6)">SCK</text>
<text x="162.4" y="104.6" transform="rotate(-90 162.4 104.6)">MOSI</text>
<text x="165" y="104.6" transform="rotate(-90 165 104.6)">MISO</text>
<text x="167.5" y="104.6" transform="rotate(-90 167.5 104.6)">RX0</text>
<text x="170.1" y="104.6" transform="rotate(-90 170.1 104.6)">TX1</text>
<text x="172.6" y="104.6" transform="rotate(-90 172.6 104.6)">GND</text>
<text x="179.3" y="105.5">FeatherM0</text>
<text x="179.5" y="103.6">U9</text>
<text x="210.1" y="102.1" transform="rotate(-90 210.1 102.1)">TX0</text>
<text x="212.6" y="102.1" transform="rotate(-90 212.6 102.1)">RX1</text>
<text x="215.1" y="102.1" transform="rotate(-90 215.1 102.1)">RST</text>
<text x="217.7" y="102.1" transform="rotate(-90 217.7 102.1)">GND</text>
<text x="220.2" y="102.1" transform="rotate(-90 220.2 102.1)">2</text>
<text x="222.8" y="102.1" transform="rotate(-90 222.8 102.1)">3</text>
<text x="225.3" y="102.1" transform="rotate(-90 225.3 102.1)">4</text>
<text x="227.8" y="102.1" transform="rotate(-90 227.8 102.1)">5</text>
<text x="230.4" y="102.1" transform="rotate(-90 230.4 102.1)">6</text>
<text x="232.9" y="102.1" transform="rotate(-90 232.9 102.1)">7</text>
<text x="235.5" y="102.1" transform="rotate(-90 235.5 102.1)">8</text>
<text x="238" y="102.1" transform="rotate(-90 238 102.1)">9</text>
<text x="240.6" y="102.9">ProMini</text>
<text x="59.8" y="142.9">E3</text>
<text x="64.7" y="142.9">ENC_A</text>
<text x="85.3" y="141.7">R21</text>
<text x="92.9" y="141.7">R23</text>
<text x="155.9" y="143.7">R24</text>
<text x="190.2" y="142.9">ENC_B</text>
<text x="198.2" y="142.9">E4</text>
<text x="216.7" y="141.7">R25</text>
<text x="220.5" y="141.7">R26</text>
<text x="224.3" y="141.7">R27</text>
<text x="84.9" y="144.9" transform="rotate(-90 84.9 144.9)">10k</text>
<text x="88.7" y="144.9" transform="rotate(-90 88.7 144.9)">10k</text>
<text x="92.5" y="144.9" transform="rotate(-90 92.5 144.9)">10k</text>
<text x="155.4" y="144.9" transform="rotate(-90 155.4 144.9)">10k</text>
<text x="217" y="144.9" transform="rotate(-90 217 144.9)">10k</text>
<text x="220.8" y="144.9" transform="rotate(-90 220.8 144.9)">10k</text>
<text x="224.6" y="144.9" transform="rotate(-90 224.6 144.9)">10k</text>
<text x="61.5" y="154.2" transform="rotate(-90 61.5 154.2)">A</text>
<text x="64" y="154.2" transform="rotate(-90 64 154.2)">C</text>
<text x="66.5" y="154.2" transform="rotate(-90 66.5 154.2)">B</text>
<text x="85.3" y="153.7">C29</text>
<text x="89.1" y="153.7">C30</text>
<text x="92.9" y="153.7">C31</text>
<text x="155.8" y="153.7">C32</text>
<text x="194.2" y="154.2" transform="rotate(-90 194.2 154.2)">B</text>
<text x="196.7" y="154.2" transform="rotate(-90 196.7 154.2)">C</text>
<text x="199.3" y="154.2" transform="rotate(-90 199.3 154.2)">A</text>
<text x="217.3" y="153.7">C33</text>
<text x="221.2" y="153.7">C34</text>
<text x="225" y="153.7">C35</text>
<text x="85.2" y="158.2">1uF</text>
<text x="89" y="158.2">1uF</text>
<text x="92.8" y="158.2">1uF</text>
<text x="141.4" y="160.1">POWER_UP</text>
<text x="149.8" y="158.3" transform="rotate(-90 149.8 158.3)">P43</text>
<text x="155.7" y="158.2">1uF</text>
<text x="217.3" y="158.2">1uF</text>
<text x="221.1" y="158.2">1uF</text>
<text x="224.9" y="158.2">1uF</text>
<text x="32.6" y="172.5">H1</text>
<text x="45.3" y="172.5">H2</text>
<text x="58" y="172.5">H3</text>
<text x="70.7" y="172.5">H4</text>
<text x="30.6" y="179.5">MTG_HOLE</text>
<text x="43.3" y="179.5">MTG_HOLE</text>
<text x="56" y="179.5">MTG_HOLE</text>
<text x="68.7" y="179.5">MTG_HOLE</text>
</g>
</svg>
